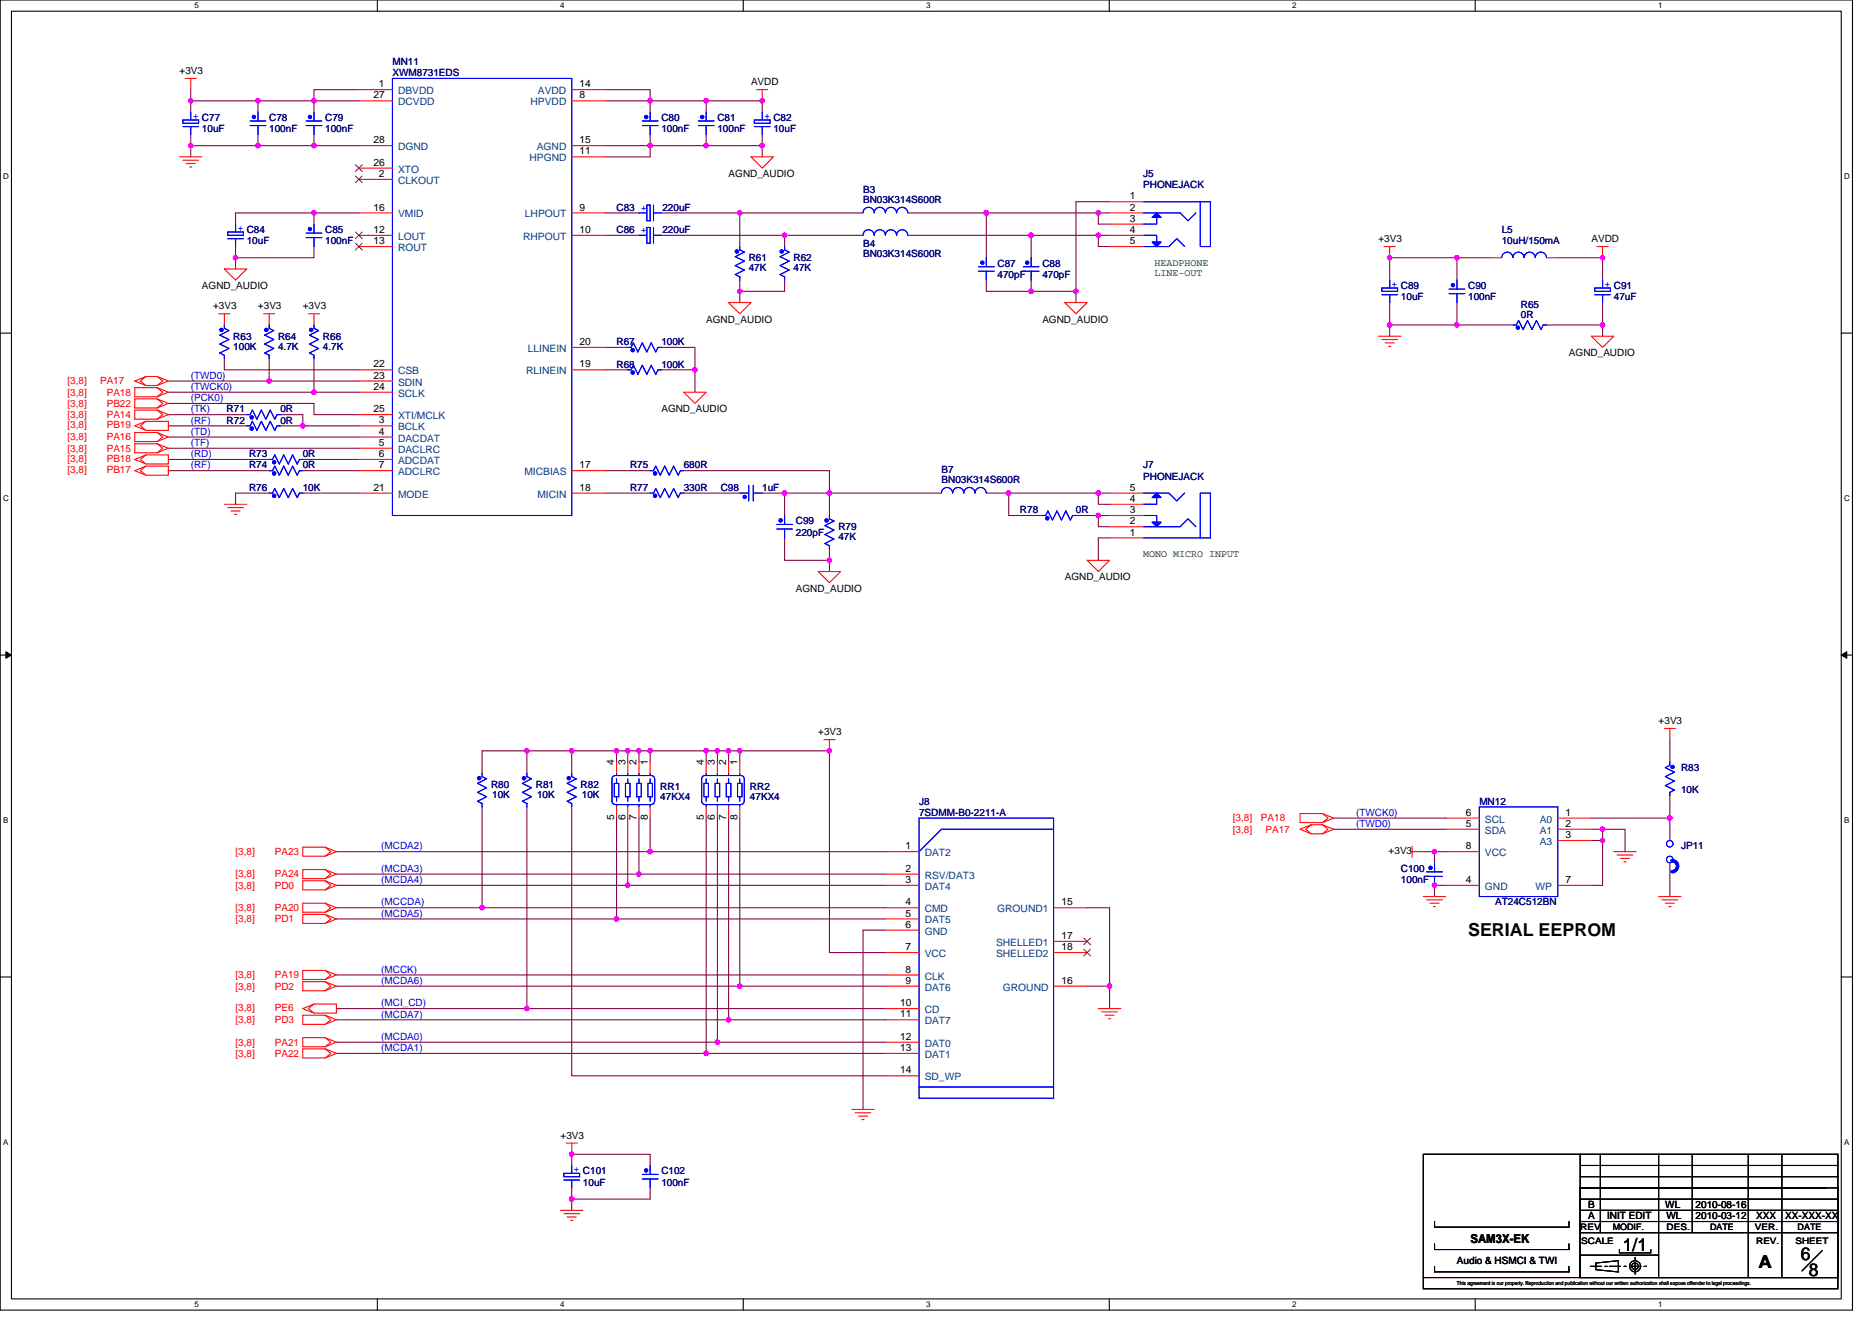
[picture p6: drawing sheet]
<svg xmlns="http://www.w3.org/2000/svg" width="297mm" height="210mm" viewBox="0 0 297 210" stroke-linecap="round" stroke-linejoin="round" font-family="sans-serif">
<path d="M0 0h293.9v207.9h-293.9zM1.8 1.8h290.4v204.3h-290.4z" fill="none" stroke="#000" stroke-width=".17"/>
<g fill="#fff">
<path d="M30.8 .2h.7v1.4h-.7z"/>
<path d="M30.8 206.3h.7v1.4h-.7z"/>
</g>
<path d="M59.9 0v1.8M59.9 206.1v1.8" fill="none" stroke="#000" stroke-width=".17"/>
<g fill="#fff">
<path d="M88.9 .2h.7v1.4h-.7z"/>
<path d="M88.9 206.3h.7v1.4h-.7z"/>
</g>
<path d="M117.9 0v1.8M117.9 206.1v1.8" fill="none" stroke="#000" stroke-width=".17"/>
<g fill="#fff">
<path d="M147 .2h.7v1.4h-.7z"/>
<path d="M147 206.3h.7v1.4h-.7z"/>
</g>
<path d="M176 0v1.8M176 206.1v1.8" fill="none" stroke="#000" stroke-width=".17"/>
<g fill="#fff">
<path d="M205 .2h.7v1.4h-.7z"/>
<path d="M205 206.3h.7v1.4h-.7z"/>
</g>
<path d="M234.1 0v1.8M234.1 206.1v1.8" fill="none" stroke="#000" stroke-width=".17"/>
<g fill="#fff">
<path d="M263.1 .2h.7v1.4h-.7z"/>
<path d="M263.1 206.3h.7v1.4h-.7z"/>
<path d="M.5 27.3h.9v1.4h-.9z"/>
<path d="M292.6 27.3h.9v1.4h-.9z"/>
<path d="M.5 78.4h.9v1.4h-.9z"/>
<path d="M292.6 78.4h.9v1.4h-.9z"/>
</g>
<path d="M0 52.9h1.8M292.2 52.9h1.7" fill="none" stroke="#000" stroke-width=".17"/>
<g fill="#fff">
<path d="M.5 129.5h.8v1.4h-.8z"/>
<path d="M292.6 129.5h.9v1.4h-.9z"/>
</g>
<path d="M0 103.9h1.8M292.2 103.9h1.7" fill="none" stroke="#000" stroke-width=".17"/>
<path d="M.9 103.4l.9 .5-.9 .5zM292.2 103.9l.8-.5v1z" fill="#000" stroke="#000" stroke-width=".16"/>
<g fill="#fff">
<path d="M.5 180.5h.8v1.4h-.8z"/>
<path d="M292.6 180.5h.9v1.4h-.9z"/>
</g>
<g fill="none" stroke="#000" stroke-width=".17">
<path d="M0 155h1.8M292.2 155h1.7M227.6 197.4v.8h21.4v-.8M227.6 193.8v.9h21.4v-.9M250.7 184.9h40.9M250.7 192h40.8M250.7 190.2h40.8M250.7 188.5h39.2M250.7 186.7h40.9M250.7 195.6h40.9M250.7 199.1h12.5M250.7 183.1h-24.9v19.6"/>
<path d="M250.7 193.8h40.9M250.7 183.1h40.9v19.6h-40.9zM250.7 188.5h40.9v14.2h-40.9zM253.9 183.1v12.5M257 198.2v.6h4.9v-.6M259.5 199.5v.4M263.2 183.1v19.6M268.5 183.1v12.5M277.4 183.1v19.6M282.7 183.1v19.6M289.1 198.4l-3.2 3.2M225.8 202.7h65.8v1.8h-65.8z"/>
<path d="M227.6 200.9v.9h21.4v-.9M252.3 200.9h1.8M253.2 200.4l3.6-.4v1.8l-3.6-.4zM254.7 200.9h.3M255.4 200.9h1.7M257.7 200.9h.3M258.6 200.9h1.7M259.5 200.4v1.8M260.9 200.9h.3"/>
<circle cx="259.4" cy="200.9" r=".52"/>
<circle cx="259.4" cy="200.9" r=".88"/>
</g>
<g fill="none" stroke="#800040" stroke-width=".17">
<path d="M30.3 16v1.8M30.3 14.2v1.8M30.3 16h10.6M40.9 16h8.9M40.9 16v1.8M49.8 16h7.1M49.8 16v1.8M56.9 14.2h-7.1v1.8M96.1 14.2h7.1v1.8h8.9M96.1 16h7.1v1.8M112.1 16h8.8v1.8M112.1 16v1.8"/>
<path d="M30.3 21.3v1.8M30.3 23.1h10.6M30.3 23.1v1.8M37.4 39.1v1.8M40.9 21.3v1.8M40.9 23.1h8.9M49.8 33.8v1.8M49.8 39.1v1.8h-12.4M49.8 33.8h-12.4v1.8M49.8 33.8h7.1M49.8 23.1h7.1M49.8 21.3v1.8"/>
<path d="M96.1 33.8h5.3M96.1 37.3h5.3M96.1 23.1h7.1v1.8h-7.1M103.2 21.3v1.8h8.9M104.9 33.8h12.5M104.9 37.3h32M112.1 21.3v1.8M112.1 23.1h8.8M117.4 33.8v5.3M117.4 33.8h19.5M120.9 23.1v1.8M120.9 21.3v1.8"/>
<path d="M124.5 37.3v1.8M144.1 33.8h12.4M144.1 37.3h19.5M156.5 33.8h17.8M156.5 33.8v7.1M163.6 37.3v3.6M163.6 37.3h10.7M174.3 37.3v1.8h1.8M174.3 33.8v1.8h1.8M174.3 37.3h1.8M174.3 33.8h1.8M176.1 32h-5.4v14.2"/>
<path d="M35.6 56.9v1.8h21.3M37.4 40.9v1.8M42.7 56.9v3.6M49.8 56.9v5.3M96.1 55.1h3.5M96.1 58.7h3.5M104.9 58.7h5.4v3.5M104.9 55.1h5.4v3.6M117.4 44.4v1.8h7.1v-1.8M117.4 46.2v1.8M156.5 44.4v1.8h7.1M163.6 44.4v1.8"/>
<path d="M163.6 46.2h7.1M170.7 46.2v1.8M220.5 51.6h10.7M220.5 51.6v1.7M220.5 48v3.6M231.2 40.9v3.5M231.2 48v3.6M231.2 51.6h8.9M231.2 40.9h-10.7v3.5M231.2 40.9h5.3M245.4 51.6h8.9M247.2 40.9h7.1v3.5"/>
<path d="M254.3 48v3.6M254.3 51.6v1.7M26.7 60.5h16M26.7 71.1h30.2M26.7 72.9h16M26.7 74.7h16M26.7 69.3h30.2M26.7 62.2h23.1M26.7 64h23.1v1.8h7.1M26.7 65.8h12.5M26.7 67.6h12.5M42.7 78.2h-5.3v1.8"/>
<path d="M42.7 60.5h14.2M44.5 67.6h3.5M44.5 65.8h3.5v1.8M48 67.6h8.9M48 72.9h8.9M48 74.7h8.9M48 78.2h8.9M49.8 62.2h7.1M96.1 74.7h7.1M96.1 78.2h7.1M108.5 78.2h8.9M108.5 74.7h23.1v3.5"/>
<path d="M120.9 78.2h3.6M124.5 78.2v3.6M124.5 78.2h7.1M131.6 78.2v3.6M131.6 78.2h17.8M156.5 78.2h3.6v3.6h5.3M160.1 78.2h14.2M174.3 78.2v1.8h1.8M174.3 78.2h1.8M124.5 85.3v3.6h7.1v1.8M131.6 87.1v1.8M170.7 81.8h3.6"/>
<path d="M174.3 81.8v1.8h1.8M174.3 81.8h1.8M176.1 85.3h-1.8v3.6M83.6 119.1h-7.1v3.6M83.6 119.1v3.6M83.6 119.1h7.1M90.7 119.1v3.6M90.7 119.1h7.1M97.8 119.1v1.8M97.8 119.1h1.8M99.6 119.1v1.8M99.6 119.1h1.8"/>
<path d="M101.4 119.1v1.8M101.4 119.1h1.8M103.2 119.1v1.8M103.2 119.1h8.9M112.1 119.1v1.8M112.1 119.1h1.7M113.8 119.1v1.8M113.8 119.1h1.8M115.6 119.1h1.8M115.6 119.1v1.8M117.4 119.1v1.8M117.4 119.1h14.2v32h8.9"/>
<path d="M265 117.3v3.6M53.4 138.7h48M53.4 135.1h49.8M76.5 128v16M83.6 128v32M90.7 128v42.7h49.8M97.8 129.8v16M99.6 129.8v10.7M101.4 129.8v8.9M101.4 138.7h39.1M103.2 129.8v5.3M103.2 135.1h37.3"/>
<path d="M112.1 129.8v37.3M113.8 129.8v35.6M115.6 129.8v32M117.4 129.8v26.7M211.6 129.8h17.8M211.6 131.6h17.8M225.8 135.1h1.8M227.6 135.1h1.8M227.6 135.1v1.8M252.5 133.3h1.8M252.5 129.8h12.5M252.5 131.6h1.8"/>
<path d="M254.3 133.4v7.1h-1.8M254.3 131.6v1.7M254.3 131.6h3.5v3.5M265 129.8v3.5M265 136.9v5.3M265 126.2v3.6M53.4 140.5h46.2M53.4 154.7h87.1M53.4 144h23.1M53.4 156.5h64M53.4 145.8h44.4M76.5 144h64"/>
<path d="M97.8 145.8h42.7M99.6 140.5h40.9M117.4 156.5h23.1M140.5 147.6h-3.6v28.4M172.5 144h3.6v12.5M172.5 156.5h3.6M176.1 156.5v3.5M229.4 140.5h-1.8v1.7M53.4 167.1h58.7M53.4 165.4h60.4M53.4 160h30.2M53.4 161.8h62.2"/>
<path d="M83.6 160h56.9M112.1 167.1h28.4M113.8 165.4h26.7M115.6 161.8h24.9M90.7 188.5v1.7M90.7 184.9v-1.8h12.5v1.8M90.7 190.2v1.8M103.2 188.5v1.7h-12.5"/>
</g>
<g fill="#f0f" stroke="#f0f" stroke-width=".17">
<circle cx="49.8" cy="33.8" r=".35"/>
<circle cx="117.4" cy="33.8" r=".35"/>
<circle cx="156.5" cy="33.8" r=".35"/>
<circle cx="124.5" cy="37.3" r=".35"/>
<circle cx="163.6" cy="37.3" r=".35"/>
<circle cx="174.3" cy="81.8" r=".35"/>
<circle cx="117.4" cy="46.2" r=".35"/>
<circle cx="131.6" cy="78.2" r=".35"/>
<circle cx="124.5" cy="78.2" r=".35"/>
<circle cx="131.6" cy="88.9" r=".35"/>
<circle cx="40.9" cy="16" r=".35"/>
<circle cx="49.8" cy="16" r=".35"/>
<circle cx="40.9" cy="23.1" r=".35"/>
<circle cx="49.8" cy="23.1" r=".35"/>
<circle cx="174.3" cy="33.8" r=".35"/>
<circle cx="30.3" cy="23.1" r=".35"/>
<circle cx="30.3" cy="16" r=".35"/>
<circle cx="37.4" cy="40.9" r=".35"/>
<circle cx="174.3" cy="37.3" r=".35"/>
<circle cx="160" cy="78.2" r=".35"/>
<circle cx="254.3" cy="51.5" r=".35"/>
<circle cx="254.3" cy="40.9" r=".35"/>
<circle cx="231.2" cy="40.9" r=".35"/>
<circle cx="231.2" cy="51.5" r=".35"/>
<circle cx="220.5" cy="51.5" r=".35"/>
<circle cx="103.2" cy="16" r=".35"/>
<circle cx="120.9" cy="16" r=".35"/>
<circle cx="112" cy="16" r=".35"/>
<circle cx="103.2" cy="23.1" r=".35"/>
<circle cx="170.7" cy="46.2" r=".35"/>
<circle cx="163.6" cy="46.2" r=".35"/>
<circle cx="112" cy="23.1" r=".35"/>
<circle cx="120.9" cy="23.1" r=".35"/>
<circle cx="83.6" cy="119.1" r=".35"/>
<circle cx="90.7" cy="119.1" r=".35"/>
<circle cx="97.8" cy="119.1" r=".35"/>
<circle cx="113.8" cy="165.3" r=".35"/>
<circle cx="99.6" cy="119.1" r=".35"/>
<circle cx="101.4" cy="119.1" r=".35"/>
<circle cx="103.2" cy="119.1" r=".35"/>
<circle cx="112" cy="167.1" r=".35"/>
<circle cx="112" cy="119.1" r=".35"/>
<circle cx="113.8" cy="119.1" r=".35"/>
<circle cx="117.4" cy="119.1" r=".35"/>
<circle cx="176" cy="156.5" r=".35"/>
<circle cx="115.6" cy="119.1" r=".35"/>
<circle cx="101.4" cy="138.7" r=".35"/>
<circle cx="131.6" cy="119.1" r=".35"/>
<circle cx="90.7" cy="183.1" r=".35"/>
<circle cx="90.7" cy="190.2" r=".35"/>
<circle cx="264.9" cy="129.8" r=".35"/>
<circle cx="254.3" cy="133.3" r=".35"/>
<circle cx="254.3" cy="131.6" r=".35"/>
<circle cx="227.6" cy="135.1" r=".35"/>
<circle cx="42.7" cy="60.4" r=".35"/>
<circle cx="49.8" cy="62.2" r=".35"/>
<circle cx="48" cy="67.6" r=".35"/>
<circle cx="220.5" cy="40.9" r=".35"/>
<circle cx="103.2" cy="135.1" r=".35"/>
<circle cx="99.6" cy="140.4" r=".35"/>
<circle cx="76.5" cy="144" r=".35"/>
<circle cx="97.8" cy="145.8" r=".35"/>
<circle cx="117.4" cy="156.5" r=".35"/>
<circle cx="83.6" cy="160" r=".35"/>
<circle cx="115.6" cy="161.8" r=".35"/>
<circle cx="227.6" cy="140.4" r=".35"/>
<circle cx="110.3" cy="58.7" r=".35"/>
<circle cx="174.3" cy="78.2" r=".35"/>
</g>
<g fill="none" stroke="#f00" stroke-width=".17">
<path d="M29.4 12.4h1.8M30.3 12.4v1.8M30.3 17.8h.1M40.9 17.8h.1M49.8 17.8h.1M56.9 14.2h5.4M56.9 16h5.4M90.7 16h5.4M90.7 14.2h5.4M103.2 17.8h.1M112.1 17.8h.1M120.1 14.2h1.7"/>
<path d="M120.9 14.2v1.8M120.9 17.8h.1M28.5 24.9h3.5M29 25.4h2.5M29.5 26h1.5M30.1 26.5h.3M30.3 21.3h.1M37.4 35.6h.1M37.4 39.1h.1M40.9 21.3h.1M49.8 21.3h.1M49.8 35.6h.1"/>
<path d="M49.8 39.1h.1M56.9 28.4h5.4M56.9 37.3h5.4M56.9 39.1h5.4M56.9 33.8h5.4M56.9 26.7h5.4M56.9 23.1h5.4M90.7 33.8h5.4M90.7 37.3h5.4M90.7 24.9h5.4M90.7 23.1h5.4M101.4 37.3h.1"/>
<path d="M101.4 33.8h.1M103.2 21.3h.1M104.9 37.3h.1M104.9 33.8h.1M112.1 21.3h.1M117.4 39.1h.1M119.2 24.9h3.5l-1.8 1.8zM120.9 21.3h.1M124.5 39.1h.1M136.9 33.8h.1M136.9 37.3h.1M144.1 33.8h.1"/>
<path d="M144.1 37.3h.1M176.1 39.1h5.3M176.1 37.3h5.3M176.1 35.6h5.3M176.1 33.8h5.3M176.1 32h5.3M219.6 39.1h1.8M220.5 39.1v1.8M253.4 39.1h1.8M254.3 39.1v1.8M23.2 59.7h1.7l1.8 .8-1.8 .7M24.9 59.7l.9 .8-.9 .7"/>
<path d="M34.7 49.8h1.8M35.6 49.8v1.8M35.6 42.7h3.6l-1.8 1.7zM35.6 51.6h.1M35.6 56.9h.1M41.8 49.8h1.8M42.7 49.8v1.8M42.7 51.6h.1M42.7 56.9h.1M48.9 49.8h1.8M49.8 49.8v1.8M49.8 51.6h.1"/>
<path d="M49.8 56.9h.1M56.9 58.7h5.4M90.7 58.7h5.4M90.7 55.1h5.4M99.6 55.1h.1M99.6 58.7h.1M104.9 55.1h.1M104.9 58.7h.1M115.6 48h3.6l-1.8 1.8zM117.4 44.4h.1M124.5 44.4h.1M156.5 40.9h.1"/>
<path d="M156.5 44.4h.1M163.6 40.9h.1M163.6 44.4h.1M168.9 48h3.6l-1.8 1.8zM218.7 53.3h3.6M219.3 53.9h2.5M219.8 54.4h1.4M220.3 54.9h.4M220.5 44.4h.1M220.5 48h.1M231.2 44.4h.1M231.2 48h.1"/>
<path d="M236.5 40.9h1.8M240.1 51.6h.1M245.4 51.6h.1M245.4 40.9h1.8M252.5 53.3h3.6l-1.8 1.8zM254.3 44.4h.1M254.3 48h.1M21.4 67.6l1.8-.8h3.5v1.5h-3.5zM21.4 72.9l1.8-.7h3.5v1.4h-3.5zM21.4 74.7l1.8-.7h3.5v1.4h-3.5zM23.2 61.2l-.9-.7 .9-.8-1.8 .8 1.8 .7h1.7M23.2 66.8l-.9 .8 .9 .7"/>
<path d="M23.2 72.2l-.9 .7 .9 .7M23.2 74l-.9 .7 .9 .7M24.9 61.5l1.8 .7-1.8 .7M24.9 61.5l.9 .7-.9 .7M24.9 63.3l1.8 .7-1.8 .7M24.9 63.3l.9 .7-.9 .7M24.9 65.1l1.8 .7-1.8 .7M24.9 65.1l.9 .7-.9 .7M24.9 70.4l1.8 .7-1.8 .7M24.9 70.4l.9 .7-.9 .7M24.9 68.6l1.8 .7-1.8 .8M24.9 68.6l.9 .7-.9 .8"/>
<path d="M24.9 61.5h-3.5v1.4h3.5M24.9 63.3h-3.5v1.4h3.5M24.9 65.1h-3.5v1.4h3.5M24.9 70.4h-3.5v1.4h3.5M24.9 68.6h-3.5v1.5h3.5M39.2 65.8h.1M39.2 67.6h.1M42.7 74.7h.1M42.7 72.9h.1M42.7 78.2h.1M44.5 65.8h.1M44.5 67.6h.1"/>
<path d="M48 74.7h.1M48 72.9h.1M48 78.2h.1M56.9 67.6h5.4M56.9 69.3h5.4M56.9 71.1h5.4M56.9 72.9h5.4M56.9 74.7h5.4M56.9 78.2h5.4M56.9 60.5h5.4M56.9 62.2h5.4M56.9 65.8h5.4"/>
<path d="M90.7 74.7h5.4M90.7 78.2h5.4M103.2 78.2h.1M103.2 74.7h.1M108.5 78.2h.1M108.5 74.7h.1M108.5 62.2h3.6l-1.8 1.8zM117.4 78.2h.1M120.9 78.2h.1M149.4 78.2h.1M156.5 78.2h.1M176.1 78.2h5.3"/>
<path d="M35.6 80h3.6M36.1 80.5h2.5M36.7 81.1h1.4M37.2 81.6h.3M124.5 81.8h.1M124.5 85.3h.1M129.8 90.7h3.6l-1.8 1.8zM131.6 81.8h.1M131.6 87.1h.1M165.4 81.8h.1M170.7 81.8h.1M172.5 88.9h3.6l-1.8 1.8z"/>
<path d="M176.1 80h5.3M176.1 81.8h5.3M176.1 83.6h5.3M176.1 85.3h5.3M130.7 117.3h1.8M131.6 117.3v1.8M264.1 115.6h1.8M265 115.6v1.7M51.6 139.7h-3.6v1.5h3.6M51.6 138h-3.6v1.4h3.6M51.6 134.4h-3.6v1.4h3.6M51.6 139.7l1.8 .8-1.8 .7"/>
<path d="M51.6 139.7l.9 .8-.9 .7M51.6 138l1.8 .7-1.8 .7M51.6 138l.9 .7-.9 .7M51.6 134.4l1.8 .7-1.8 .7M51.6 134.4l.9 .7-.9 .7M76.5 122.7h.1M76.5 128h.1M83.6 122.7h.1M83.6 128h.1M90.7 122.7h.1M90.7 128h.1M97.8 120.9v1.8"/>
<path d="M97.8 128v1.8M99.6 120.9v1.8M99.6 128v1.8M101.4 120.9v1.8M101.4 128v1.8M103.2 120.9v1.8M103.2 128v1.8M112.1 120.9v1.8M112.1 128v1.8M113.8 120.9v1.8M113.8 128v1.8M115.6 120.9v1.8"/>
<path d="M115.6 128v1.8M117.4 120.9v1.8M117.4 128v1.8M140.5 135.1h5.3M140.5 138.7h5.3M208.1 130.9h1.7l1.8 .7-1.8 .7M209.8 129.1h-3.5v1.4h3.5M209.8 129.1l1.8 .7-1.8 .7M209.8 129.1l.9 .7-.9 .7M209.8 132.3h-1.7l-1.8-.7 1.8-.7-.9 .7 .9 .7M209.8 130.9l.9 .7-.9 .7M224.1 135.1h1.7"/>
<path d="M224.1 134.2v1.8M227.6 136.9h.1M229.4 129.8h5.3M229.4 135.1h5.3M229.4 131.6h5.3M247.2 129.8h5.3M247.2 131.6h5.3M247.2 133.3h5.3M256.1 135.1h3.5M256.6 135.7h2.5M257.1 136.2h1.5M257.7 136.7h.3"/>
<path d="M265 120.9h.1M265 126.2h.1M265 136.9h.1M265 133.3h.1M49.8 159.3l-.9 .7 .9 .7M51.6 145.1h-3.6v1.4h3.6M51.6 143.3h-3.6v1.4h3.6M51.6 155.7h-3.6v1.5h3.6M51.6 154h-3.6v1.4h3.6M51.6 145.1l1.8 .7-1.8 .7M51.6 145.1l.9 .7-.9 .7M51.6 143.3l1.8 .7-1.8 .7"/>
<path d="M51.6 143.3l.9 .7-.9 .7M51.6 155.7l1.8 .8-1.8 .7M51.6 155.7l.9 .8-.9 .7M51.6 154l1.8 .7-1.8 .7M51.6 154l.9 .7-.9 .7M140.5 140.5h5.3M140.5 144h5.3M140.5 145.8h5.3M140.5 147.6h5.3M140.5 151.1h5.3M140.5 154.7h5.3M140.5 156.5h5.3"/>
<path d="M167.2 144h5.3M167.2 156.5h5.3M167.2 149.4h5.3M167.2 151.1h5.3M225.8 142.2h3.6M226.4 142.8h2.5M226.9 143.3h1.4M227.5 143.8h.3M227.6 140.5h.1M229.4 140.5h5.3M247.2 140.5h5.3M263.2 142.2h3.5"/>
<path d="M263.7 142.8h2.5M264.2 143.3h1.5M264.8 143.8h.3M48 160l1.8-.7h3.6v1.4h-3.6zM51.6 161.1h-3.6v1.4h3.6M51.6 166.4h-3.6v1.5h3.6M51.6 164.6h-3.6v1.5h3.6M51.6 161.1l1.8 .7-1.8 .7M51.6 161.1l.9 .7-.9 .7M51.6 166.4l1.8 .7-1.8 .8M51.6 166.4l.9 .7-.9 .8M51.6 164.6l1.8 .8-1.8 .7"/>
<path d="M51.6 164.6l.9 .8-.9 .7M135.2 176h3.5M135.7 176.6h2.5M136.2 177.1h1.5M136.8 177.6h.3M140.5 160h5.3M140.5 161.8h5.3M140.5 165.4h5.3M140.5 167.1h5.3M140.5 170.7h5.3M174.3 160h3.5M174.8 160.5h2.5"/>
<path d="M175.3 161.1h1.5M175.9 161.6h.3M88.9 192h3.6M89.5 192.6h2.5M89.8 181.4h1.8M90 193.1h1.4M90.5 193.6h.4M90.7 181.4v1.7M90.7 184.9h.1M90.7 188.5h.1M103.2 184.9h.1M103.2 188.5h.1"/>
</g>
<g fill="none" stroke="#00f" stroke-width=".17">
<path d="M29 19h2.5v.6h-2.5zM30.3 17.8v1.2M39.7 19.9h2.5M39.7 19.2h2.5M40.9 17.8v1.4M40.9 19.9v1.4M48.6 19.9h2.5M48.6 19.2h2.5M49.8 17.8v1.4M49.8 19.9v1.4M62.3 12.4h28.4v69.4h-28.4zM101.9 19.9h2.5"/>
<path d="M101.9 19.2h2.5M103.2 17.8v1.4M103.2 19.9v1.4M110.8 19.9h2.5M110.8 19.2h2.5M112.1 17.8v1.4M112.1 19.9v1.4M119.7 19h2.5v.6h-2.5zM120.9 17.8v1.2M29 20.1h2.5M30.3 20.1v1.2M36.1 36.8h2.5v.5h-2.5z"/>
<path d="M36.1 37.9h2.5M37.4 37.9v1.2M37.4 35.6v1.2M48.6 37.7h2.5M48.6 37h2.5M49.8 35.6v1.4M49.8 37.7v1.4M101.4 37.3h1.2M101.4 33.8h1.2M102.6 36.1h.6v2.5h-.6zM102.6 32.5h.6v2.5h-.6zM103.7 37.3h1.2"/>
<path d="M103.7 36.1v2.5M103.7 33.8h1.2M103.7 32.5v2.5M117.4 39.1v.5l.7 .4-1.4 .7 1.4 .7-1.4 .7 1.4 .7-1.4 .8 .7 .3v.5M119.7 20.1h2.5M120.9 20.1v1.2M124.5 39.1v.5l.7 .4-1.4 .7 1.4 .7-1.4 .7 1.4 .7-1.4 .8 .7 .3v.5M136.9 33.8a.89 .89 0 0 1 .9-.9 .89 .89 0 0 1 .9 .9 .88 .88 0 0 1 .9-.9 .88 .88 0 0 1 .9 .9M136.9 37.3a.89 .89 0 0 1 .9-.9 .89 .89 0 0 1 .9 .9 .88 .88 0 0 1 .9-.9 .88 .88 0 0 1 .9 .9M140.5 33.8a.88 .88 0 0 1 .9-.9 .88 .88 0 0 1 .9 .9M140.5 37.3a.88 .88 0 0 1 .9-.9 .88 .88 0 0 1 .9 .9M142.3 33.8a.88 .88 0 0 1 .9-.9 .88 .88 0 0 1 .8 .9"/>
<path d="M142.3 37.3a.88 .88 0 0 1 .9-.9 .88 .88 0 0 1 .8 .9M181.4 39.1h4.1l1.2-1.2 1.3 1.2M181.4 33.8h5.9l1.2 1.2 1.3-1.2M181.4 37.3h2.1v1.1M183.5 34.5v1.1h-2.1M190.5 32v7.1h1.6v-7.1h-10.7M35.6 51.6v.5l.7 .4-1.4 .7 1.4 .7-1.4 .7 1.4 .7-1.4 .7 .7 .4v.5M42.7 51.6v.5l.7 .4-1.4 .7 1.4 .7-1.4 .7 1.4 .7-1.4 .7 .7 .4v.5M49.8 51.6v.5l.7 .4-1.4 .7 1.4 .7-1.4 .7 1.4 .7-1.4 .7 .7 .4v.5M99.6 55.1h.5l.4-.7 .7 1.4 .7-1.4 .7 1.4 .7-1.4 .8 1.4 .3-.7h.5M99.6 58.7h.5l.4-.7 .7 1.4 .7-1.4 .7 1.4 .7-1.4 .8 1.4 .3-.7h.5M155.3 43h2.5"/>
<path d="M155.3 42.3h2.5M156.5 40.9v1.4M156.5 43v1.5M162.4 43h2.5M162.4 42.3h2.5M163.6 40.9v1.4M163.6 43v1.5M219.3 45.7h2.5v.5h-2.5zM219.3 46.8h2.5M220.5 46.8v1.2M220.5 44.4v1.3M229.9 46.6h2.5"/>
<path d="M229.9 45.9h2.5M231.2 44.5v1.4M231.2 46.6v1.4M238.3 40.9a.88 .88 0 0 1 .9-.9 .88 .88 0 0 1 .8 .9M240.1 40.9a.88 .88 0 0 1 .8-.9 .88 .88 0 0 1 .9 .9M240.1 51.6h.5l.4-.8 .7 1.5 .7-1.5 .7 1.5 .7-1.5 .7 1.5 .4-.7h.5M241.8 40.9a.89 .89 0 0 1 .9-.9 .89 .89 0 0 1 .9 .9 .88 .88 0 0 1 .9-.9 .88 .88 0 0 1 .9 .9M253 45.7h2.5v.5h-2.5zM253 46.8h2.5M254.3 46.8v1.2M254.3 44.4v1.3M39.2 65.8h.5l.3-.7 .8 1.4 .7-1.4 .7 1.4 .7-1.4 .7 1.4 .4-.7h.5"/>
<path d="M39.2 67.6h.5l.3-.8 .8 1.5 .7-1.5 .7 1.5 .7-1.5 .7 1.5 .4-.7h.5M42.7 74.7h.5l.4-.7 .7 1.4 .7-1.4 .7 1.4 .7-1.4 .8 1.4 .3-.7h.5M42.7 72.9h.5l.4-.7 .7 1.4 .7-1.4 .7 1.4 .7-1.4 .8 1.4 .3-.7h.5M42.7 78.2h.5l.4-.7 .7 1.5 .7-1.5 .7 1.5 .7-1.5 .8 1.5 .3-.8h.5M103.2 78.2h.5l.4-.7 .7 1.5 .7-1.5 .7 1.5 .7-1.5 .7 1.5 .4-.8h.5M103.2 74.7h.5l.4-.7 .7 1.4 .7-1.4 .7 1.4 .7-1.4 .7 1.4 .4-.7h.5M117.4 78.2h1.4M118.8 77v2.5M119.5 77v2.5M119.5 78.2h1.4M149.4 78.2a.88 .88 0 0 1 .9-.9 .88 .88 0 0 1 .8 .9M151.2 78.2a.88 .88 0 0 1 .8-.9 .88 .88 0 0 1 .9 .9"/>
<path d="M152.9 78.2a.89 .89 0 0 1 .9-.9 .89 .89 0 0 1 .9 .9 .88 .88 0 0 1 .9-.9 .88 .88 0 0 1 .9 .9M181.4 78.2h4.1l1.2 1.3 1.3-1.3M183.5 79v1h-2.1M123.3 83.9h2.4M123.3 83.2h2.4M124.5 81.8v1.4M124.5 83.9v1.4M131.6 81.8v.5l.7 .4-1.4 .7 1.4 .7-1.4 .7 1.4 .7-1.4 .7 .7 .4v.5M165.4 81.8h.5l.4-.7 .7 1.4 .7-1.4 .7 1.4 .7-1.4 .7 1.4 .4-.7h.5M181.4 85.3h10.7v-7.1h-1.6v7.1M181.4 83.6h5.9l1.2-1.3 1.3 1.3M181.4 81.8h2.1v1"/>
<path d="M76.5 122.7v.5l.7 .4-1.4 .7 1.4 .7-1.4 .7 1.4 .7-1.4 .7 .7 .4v.5M83.6 122.7v.5l.7 .4-1.4 .7 1.4 .7-1.4 .7 1.4 .7-1.4 .7 .7 .4v.5M90.7 122.7v.5l.7 .4-1.4 .7 1.4 .7-1.4 .7 1.4 .7-1.4 .7 .7 .4v.5M97.1 127.1l.1 .3 .4 .2M97.5 124.3h.7v2.1h-.7zM97.6 123a.52 .52 0 0 0-.5 .6v3.5M97.7 127.7h5.6M97.7 123h5.6M97.8 127.7v.3M97.8 122.7v.3M97.8 123.6v.7M97.8 126.4v.7"/>
<path d="M99.2 124.3h.8v2.1h-.8zM99.6 127.7v.3M99.6 122.7v.3M99.6 123.6v.7M99.6 126.4v.7M101 124.3h.7v2.1h-.7zM101.4 127.7v.3M101.4 122.7v.3M101.4 126.4v.7M101.4 123.6v.7M102.8 124.3h.7v2.1h-.7zM103.2 127.7v.3"/>
<path d="M103.2 122.7v.3M103.2 123.6v.7M103.2 126.4v.7M103.3 123a.54 .54 0 0 1 .6 .5M103.9 127.1a.54 .54 0 0 1-.6 .5M103.9 123.6v3.5M111.3 127.1a.57 .57 0 0 0 .6 .6l5.6-.1a.54 .54 0 0 0 .6-.5M111.3 127.1v-3.5a.52 .52 0 0 1 .6-.6h5.6a.54 .54 0 0 1 .6 .5v3.6M111.7 124.3h.7v2.1h-.7zM112.1 127.7v.3M112.1 122.7v.3M112.1 123.6v.7"/>
<path d="M112.1 126.4v.7M113.5 124.3h.7v2.1h-.7zM113.8 127.7v.3M113.8 122.7v.3M113.8 123.6v.7M113.8 126.4v.7M115.2 124.3h.8v2.1h-.8zM115.6 127.7v.3M115.6 122.7v.3M115.6 126.4v.7M115.6 123.6v.7M117 124.3h.7v2.1h-.7z"/>
<path d="M117.4 127.7v.3M117.4 122.7v.3M117.4 123.6v.7M117.4 126.4v.7M145.8 129.8h21.4v44.4h-21.4zM167.2 131.6h-17.8l-3.6 3.5M226.4 139h2.5M226.4 138.3h2.5M227.6 136.9v1.4M227.6 139v1.5M234.7 128h12.5v14.2h-12.5zM265 120.9v.5l-.8 .4 1.5 .7-1.5 .7 1.5 .7-1.5 .7 1.5 .7-.7 .4v.5"/>
<path d="M145.8 172.5h21.4M89.5 187.2h2.5M89.5 186.2h2.5v.5h-2.5zM90.7 187.2v1.3M90.7 184.9v1.3M101.9 187h2.5M101.9 186.3h2.5M103.2 184.9v1.4M103.2 187v1.5"/>
<circle cx="264.9" cy="133.9" r=".52"/>
<circle cx="264.9" cy="136.4" r=".52"/>
</g>
<g fill="#00f" stroke="#00f" stroke-width=".17">
<path d="M182.8 79l.7-.8 .7 .8z" fill-rule="evenodd"/>
<path d="M182.8 82.8h1.4l-.7 .8z" fill-rule="evenodd"/>
<path d="M182.8 79l.7-.8 .7 .8z" fill-rule="evenodd"/>
<path d="M182.8 82.8h1.4l-.7 .8z" fill-rule="evenodd"/>
<path d="M182.8 38.4h1.4l-.7 .7z" fill-rule="evenodd"/>
<path d="M182.8 34.5l.7-.7 .7 .7z" fill-rule="evenodd"/>
<path d="M182.8 38.4h1.4l-.7 .7z" fill-rule="evenodd"/>
<path d="M182.8 34.5l.7-.7 .7 .7z" fill-rule="evenodd"/>
<circle cx="42.3" cy="52.4" r=".26"/>
<circle cx="111.4" cy="18.6" r=".25"/>
<circle cx="124" cy="39.9" r=".26"/>
<circle cx="166.2" cy="82.2" r=".26"/>
<circle cx="76" cy="123.5" r=".26"/>
<circle cx="103.9" cy="78.7" r=".26"/>
<circle cx="265.4" cy="121.7" r=".26"/>
<circle cx="83.2" cy="123.5" r=".26"/>
<circle cx="49.4" cy="52.4" r=".26"/>
<circle cx="163" cy="41.7" r=".25"/>
<circle cx="227" cy="137.7" r=".25"/>
<circle cx="90.3" cy="123.5" r=".26"/>
<circle cx="103.9" cy="75.1" r=".26"/>
<circle cx="100.4" cy="55.5" r=".26"/>
<circle cx="131.2" cy="82.6" r=".26"/>
<circle cx="40.3" cy="18.6" r=".25"/>
<circle cx="35.1" cy="52.4" r=".26"/>
<circle cx="100.4" cy="59.1" r=".26"/>
<circle cx="43.5" cy="75.1" r=".26"/>
<circle cx="155.9" cy="41.7" r=".25"/>
<circle cx="116.9" cy="39.9" r=".26"/>
<circle cx="102.5" cy="185.7" r=".25"/>
<circle cx="240.8" cy="52" r=".26"/>
<circle cx="43.5" cy="73.3" r=".26"/>
<circle cx="102.5" cy="18.6" r=".25"/>
<circle cx="49.2" cy="18.6" r=".25"/>
<circle cx="39.9" cy="66.2" r=".26"/>
<circle cx="118.2" cy="78.8" r=".25"/>
<circle cx="49.2" cy="36.3" r=".25"/>
<circle cx="39.9" cy="68" r=".26"/>
<circle cx="123.9" cy="82.6" r=".25"/>
<circle cx="230.5" cy="45.2" r=".25"/>
<circle cx="43.5" cy="78.7" r=".26"/>
</g>
<path d="M56.4 27.9l1.1 1.1M56.4 36.8l1.1 1.1M56.4 38.6l1.1 1.1M56.4 26.1l1.1 1.1M57.5 27.9l-1.1 1.1M57.5 36.8l-1.1 1.1M57.5 38.6l-1.1 1.1M57.5 26.1l-1.1 1.1M172 148.8l1.1 1.1M172 150.6l1.1 1.1M173 148.8l-1 1.1M173 150.6l-1 1.1" fill="none" stroke="#804000" stroke-width=".16"/>
<path d="M265.3 136.5a.88 .88 0 0 1 .9 .9 .88 .88 0 0 1-.9 .9" fill="none" stroke="#00f" stroke-width=".53"/>
<g font-size="2.8">
<text x="233" y="148.4">SERIAL EEPROM</text>
<text x="257.5" y="198.5">1/1</text>
<text x="279" y="201.3">A</text>
<text x="285.8" y="199.9">6</text>
<text x="287" y="202.4">8</text>
</g>
<text font-size="1.9" x="233.3" y="197.2">SAM3X-EK</text>
<g font-size="1.6">
<text x="28.5" y="11.7">+3V3</text>
<text x="59.2" y="15.6">27</text>
<text x="60.1" y="13.8">1</text>
<text x="92" y="13.8">14</text>
<text x="92" y="15.6">8</text>
<text x="119.2" y="13.5">AVDD</text>
<text x="59.2" y="22.7">28</text>
<text x="92" y="22.7">15</text>
<text x="59.2" y="26.3">26</text>
<text x="60.1" y="28.1">2</text>
<text x="92" y="24.5">11</text>
<text x="115.6" y="28.1">AGND_AUDIO</text>
<text x="59.2" y="33.4">16</text>
<text x="92" y="33.4">9</text>
<text x="179.3" y="35.2">3</text>
<text x="179.3" y="33.4">2</text>
<text x="179.3" y="31.6">1</text>
<text x="59.2" y="37">12</text>
<text x="59.2" y="38.7">13</text>
<text x="92" y="37">10</text>
<text x="179.3" y="38.7">5</text>
<text x="179.3" y="37">4</text>
<text x="218.7" y="38.4">+3V3</text>
<text x="252.5" y="38.4">AVDD</text>
<text x="32" y="45.9">AGND_AUDIO</text>
<text x="33.8" y="49.1">+3V3</text>
<text x="40.9" y="49.1">+3V3</text>
<text x="48" y="49.1">+3V3</text>
<text x="112.1" y="51.2">AGND_AUDIO</text>
<text x="165.4" y="51.2">AGND_AUDIO</text>
<text x="59.2" y="58.3">22</text>
<text x="92" y="58.3">19</text>
<text x="92" y="54.7">20</text>
<text x="249" y="56.5">AGND_AUDIO</text>
<text x="59.2" y="60.1">23</text>
<text x="59.2" y="61.8">24</text>
<text x="59.2" y="65.4">25</text>
<text x="104.9" y="65.4">AGND_AUDIO</text>
<text x="60.1" y="67.2">3</text>
<text x="60.1" y="69">4</text>
<text x="60.1" y="70.7">5</text>
<text x="59.2" y="77.9">21</text>
<text x="60.1" y="72.5">6</text>
<text x="60.1" y="74.3">7</text>
<text x="92" y="74.3">17</text>
<text x="92" y="77.9">18</text>
<text x="179.3" y="77.9">5</text>
<text x="179.3" y="79.6">4</text>
<text x="179.3" y="81.4">3</text>
<text x="179.3" y="83.2">2</text>
<text x="179.3" y="85">1</text>
<text x="126.3" y="93.9">AGND_AUDIO</text>
<text x="168.9" y="92.1">AGND_AUDIO</text>
<text x="129.8" y="116.6">+3V3</text>
<text x="263.2" y="114.9">+3V3</text>
<text x="97.4" y="121.4" transform="rotate(-90 97.4 121.4)">4</text>
<text x="99.2" y="121.4" transform="rotate(-90 99.2 121.4)">3</text>
<text x="101" y="121.4" transform="rotate(-90 101 121.4)">2</text>
<text x="102.8" y="121.4" transform="rotate(-90 102.8 121.4)">1</text>
<text x="111.7" y="121.4" transform="rotate(-90 111.7 121.4)">4</text>
<text x="113.4" y="121.4" transform="rotate(-90 113.4 121.4)">3</text>
<text x="115.2" y="121.4" transform="rotate(-90 115.2 121.4)">2</text>
<text x="117" y="121.4" transform="rotate(-90 117 121.4)">1</text>
<text x="97.4" y="130.2" transform="rotate(-90 97.4 130.2)">5</text>
<text x="99.2" y="130.2" transform="rotate(-90 99.2 130.2)">6</text>
<text x="101" y="130.2" transform="rotate(-90 101 130.2)">7</text>
<text x="102.8" y="130.2" transform="rotate(-90 102.8 130.2)">8</text>
<text x="111.7" y="130.2" transform="rotate(-90 111.7 130.2)">5</text>
<text x="113.4" y="130.2" transform="rotate(-90 113.4 130.2)">6</text>
<text x="115.2" y="130.2" transform="rotate(-90 115.2 130.2)">7</text>
<text x="117" y="130.2" transform="rotate(-90 117 130.2)">8</text>
<text x="232.6" y="129.4">6</text>
<text x="232.6" y="131.2">5</text>
<text x="248.4" y="129.4">1</text>
<text x="248.4" y="131.2">2</text>
<text x="143.7" y="134.7">1</text>
<text x="220.3" y="135.5">+3V3</text>
<text x="232.6" y="134.7">8</text>
<text x="248.4" y="133">3</text>
<text x="143.7" y="138.3">2</text>
<text x="143.7" y="140.1">3</text>
<text x="143.7" y="143.6">4</text>
<text x="168.4" y="143.6">15</text>
<text x="232.6" y="140.1">4</text>
<text x="248.4" y="140.1">7</text>
<text x="143.7" y="145.4">5</text>
<text x="143.7" y="147.2">6</text>
<text x="168.4" y="149">17</text>
<text x="143.7" y="150.7">7</text>
<text x="143.7" y="154.3">8</text>
<text x="168.4" y="150.7">18</text>
<text x="142.8" y="159.6">10</text>
<text x="142.8" y="161.4">11</text>
<text x="143.7" y="156.1">9</text>
<text x="168.4" y="156.1">16</text>
<text x="142.8" y="165">12</text>
<text x="142.8" y="166.8">13</text>
<text x="142.8" y="170.3">14</text>
<text x="88.9" y="180.6">+3V3</text>
<text x="252" y="191.7">B</text>
<text x="264.2" y="191.7">WL</text>
<text x="269" y="191.7">2010-08-16</text>
<text x="252" y="193.4">A</text>
<text x="255" y="193.4">INIT EDIT</text>
<text x="264.4" y="193.4">WL</text>
<text x="269" y="193.4">2010-03-12</text>
<text x="278.7" y="193.4">XXX</text>
<text x="283.3" y="193.4">XX-XXX-XX</text>
<text x="231.2" y="200.6">Audio &amp; HSMCI &amp; TWI</text>
</g>
<g font-size="1.6" fill="#000080">
<text x="62.3" y="10.3">MN11</text>
<text x="62.3" y="12.1">XWM8731EDS</text>
<text x="32" y="21">10uF</text>
<text x="42.7" y="19.2">C78</text>
<text x="42.7" y="21">100nF</text>
<text x="51.6" y="19.2">C79</text>
<text x="51.6" y="21">100nF</text>
<text x="104.9" y="19.2">C80</text>
<text x="104.9" y="21">100nF</text>
<text x="113.8" y="19.2">C81</text>
<text x="113.8" y="21">100nF</text>
<text x="122.7" y="21">10uF</text>
<text x="181.4" y="28.1">J5</text>
<text x="181.4" y="29.9">PHONEJACK</text>
<text x="97.8" y="33.4">C83</text>
<text x="105.1" y="33.4">220uF</text>
<text x="136.9" y="30.6">B3</text>
<text x="136.9" y="32.2">BN03K314S600R</text>
<text x="39.2" y="38.8">10uF</text>
<text x="51.6" y="37">C85</text>
<text x="51.6" y="38.8">100nF</text>
<text x="97.8" y="37">C86</text>
<text x="105.1" y="37">220uF</text>
<text x="118.8" y="41.4">R61</text>
<text x="125.9" y="41.4">R62</text>
<text x="136.9" y="39.1">B4</text>
<text x="136.9" y="40.7">BN03K314S600R</text>
<text x="238.3" y="37">L5</text>
<text x="238.3" y="38.8">10uH/150mA</text>
<text x="118.8" y="43">47K</text>
<text x="125.9" y="43">47K</text>
<text x="158.3" y="42.3">C87</text>
<text x="158.3" y="44.1">470pF</text>
<text x="165.4" y="42.3">C88</text>
<text x="165.4" y="44.1">470pF</text>
<text x="222.3" y="47.6">10uF</text>
<text x="233" y="45.9">C90</text>
<text x="233" y="47.6">100nF</text>
<text x="256.1" y="47.6">47uF</text>
<text x="37" y="53.9">R63</text>
<text x="44.1" y="53.9">R64</text>
<text x="51.2" y="53.9">R66</text>
<text x="241.3" y="48.9">R65</text>
<text x="241.3" y="50.5">0R</text>
<text x="37" y="55.5">100K</text>
<text x="44.1" y="55.5">4.7K</text>
<text x="51.2" y="55.5">4.7K</text>
<text x="97.8" y="54.8">R67</text>
<text x="97.8" y="58.3">R68</text>
<text x="104.9" y="54.8">100K</text>
<text x="104.9" y="58.3">100K</text>
<text x="36" y="65.4">R71</text>
<text x="44.5" y="65.4">0R</text>
<text x="36" y="67.2">R72</text>
<text x="44.5" y="67.2">0R</text>
<text x="39.5" y="74.3">R74</text>
<text x="39.5" y="72.5">R73</text>
<text x="39.5" y="77.9">R76</text>
<text x="48" y="74.3">0R</text>
<text x="48" y="72.5">0R</text>
<text x="48" y="77.9">10K</text>
<text x="100" y="77.9">R77</text>
<text x="100" y="74.3">R75</text>
<text x="108.5" y="77.9">330R</text>
<text x="108.5" y="74.3">680R</text>
<text x="114.4" y="77.9">C98</text>
<text x="120.9" y="77.9">1uF</text>
<text x="149.4" y="75">B7</text>
<text x="149.4" y="76.6">BN03K314S600R</text>
<text x="181.4" y="74.3">J7</text>
<text x="181.4" y="76.1">PHONEJACK</text>
<text x="126.3" y="83.2">C99</text>
<text x="161.8" y="81.4">R78</text>
<text x="170.7" y="81.4">0R</text>
<text x="126.3" y="85">220pF</text>
<text x="133" y="84.1">R79</text>
<text x="133" y="85.7">47K</text>
<text x="77.9" y="125">R80</text>
<text x="85" y="125">R81</text>
<text x="92.1" y="125">R82</text>
<text x="104.8" y="125.3">RR1</text>
<text x="119" y="125.3">RR2</text>
<text x="266.7" y="122.3">R83</text>
<text x="266.7" y="125.9">10K</text>
<text x="78.1" y="126.6">10K</text>
<text x="85.2" y="126.6">10K</text>
<text x="92.3" y="126.6">10K</text>
<text x="104.8" y="126.9">47KX4</text>
<text x="119" y="126.9">47KX4</text>
<text x="145.8" y="127.7">J8</text>
<text x="145.8" y="129.4">7SDMM-B0-2211-A</text>
<text x="234.7" y="127.7">MN12</text>
<text x="266.7" y="134.8">JP11</text>
<text x="222.3" y="138.3">C100</text>
<text x="222.3" y="140.1">100nF</text>
<text x="237.2" y="143.7">AT24C512BN</text>
<text x="92.5" y="188.1">10uF</text>
<text x="104.9" y="186.3">C102</text>
<text x="104.9" y="188.1">100nF</text>
</g>
<g font-size="1.6" fill="#004080">
<text x="63.2" y="14.9">DBVDD</text>
<text x="63.2" y="16.7">DCVDD</text>
<text x="84.2" y="16.7">HPVDD</text>
<text x="85.3" y="14.9">AVDD</text>
<text x="63.2" y="23.8">DGND</text>
<text x="85.2" y="23.8">AGND</text>
<text x="63.2" y="29.2">CLKOUT</text>
<text x="63.2" y="27.4">XTO</text>
<text x="84" y="25.6">HPGND</text>
<text x="63.2" y="34.5">VMID</text>
<text x="83.3" y="34.5">LHPOUT</text>
<text x="63.2" y="38.1">LOUT</text>
<text x="63.2" y="39.8">ROUT</text>
<text x="83" y="38.1">RHPOUT</text>
<text x="63.2" y="59.4">CSB</text>
<text x="83.5" y="59.4">RLINEIN</text>
<text x="83.8" y="55.8">LLINEIN</text>
<text x="63.2" y="61.2">SDIN</text>
<text x="63.2" y="62.9">SCLK</text>
<text x="63.2" y="68.3">BCLK</text>
<text x="63.2" y="70.1">DACDAT</text>
<text x="63.2" y="71.8">DACLRC</text>
<text x="63.2" y="66.5">XTI/MCLK</text>
<text x="63.2" y="73.6">ADCDAT</text>
<text x="63.2" y="75.4">ADCLRC</text>
<text x="83.2" y="75.4">MICBIAS</text>
<text x="63.2" y="79">MODE</text>
<text x="85.3" y="79">MICIN</text>
<text x="235.6" y="130.5">SCL</text>
<text x="244.3" y="130.5">A0</text>
<text x="146.7" y="135.8">DAT2</text>
<text x="235.6" y="135.8">VCC</text>
<text x="235.6" y="132.3">SDA</text>
<text x="244.3" y="132.3">A1</text>
<text x="244.3" y="134.1">A3</text>
<text x="146.7" y="139.4">RSV/DAT3</text>
<text x="146.7" y="141.2">DAT4</text>
<text x="235.6" y="141.2">GND</text>
<text x="243.6" y="141.2">WP</text>
<text x="146.7" y="144.7">CMD</text>
<text x="146.7" y="146.5">DAT5</text>
<text x="146.7" y="148.3">GND</text>
<text x="158.2" y="144.7">GROUND1</text>
<text x="146.7" y="151.8">VCC</text>
<text x="146.7" y="155.4">CLK</text>
<text x="158" y="150.1">SHELLED1</text>
<text x="158" y="151.8">SHELLED2</text>
<text x="146.7" y="157.2">DAT6</text>
<text x="146.7" y="160.7">CD</text>
<text x="159.1" y="157.2">GROUND</text>
<text x="146.7" y="162.5">DAT7</text>
<text x="146.7" y="166.1">DAT0</text>
<text x="146.7" y="167.9">DAT1</text>
<text x="146.7" y="171.4">SD_WP</text>
</g>
<g font-size="1.6" fill="#00f">
<text x="30.6" y="18.9">+ C77</text>
<text x="121.3" y="18.9">+ C82</text>
<text x="102.6" y="33.4" transform="rotate(-90 102.6 33.4)">+</text>
<text x="37.7" y="36.6">+ C84</text>
<text x="102.6" y="37" transform="rotate(-90 102.6 37)">+</text>
<text x="220.9" y="45.5">+ C89</text>
<text x="254.7" y="45.5">+ C91</text>
<text x="30.3" y="60.1">(TWD0)</text>
<text x="30.3" y="61.9">(TWCK0)</text>
<text x="30.3" y="63.6">(PCK0)</text>
<text x="30.3" y="65.4">(TK)</text>
<text x="30.3" y="69">(TD)</text>
<text x="30.3" y="70.8">(TF)</text>
<text x="30.3" y="67.2">(RF)</text>
<text x="30.3" y="72.5">(RD)</text>
<text x="30.3" y="74.3">(RF)</text>
<text x="215.2" y="129.4">(TWCK0)</text>
<text x="215.2" y="131.2">(TWD0)</text>
<text x="60.5" y="134.8">(MCDA2)</text>
<text x="60.5" y="143.7">(MCCDA)</text>
<text x="60.5" y="138.3">(MCDA3)</text>
<text x="60.5" y="140.1">(MCDA4)</text>
<text x="60.5" y="145.4">(MCDA5)</text>
<text x="60.5" y="154.3">(MCCK)</text>
<text x="60.5" y="156.1">(MCDA6)</text>
<text x="60.5" y="161.4">(MCDA7)</text>
<text x="60.5" y="159.7">(MCI_CD)</text>
<text x="60.5" y="165">(MCDA0)</text>
<text x="60.5" y="166.8">(MCDA1)</text>
<text x="91.1" y="186">+ C101</text>
</g>
<g font-size="1.6" fill="#004000">
<text x="183.2" y="42.1">HEADPHONE</text>
<text x="183.2" y="43.8">LINE-OUT</text>
<text x="181.4" y="88.4">MONO MICRO INPUT</text>
</g>
<g font-size="1.6" fill="#f00">
<text x="10.7" y="61">[3,8]</text>
<text x="10.7" y="62.8">[3,8]</text>
<text x="10.7" y="64.5">[3,8]</text>
<text x="15.9" y="61">PA17</text>
<text x="16.9" y="62.8">PA18</text>
<text x="16.9" y="64.5">PB22</text>
<text x="10.7" y="66.3">[3,8]</text>
<text x="10.7" y="71.6">[3,8]</text>
<text x="10.7" y="69.9">[3,8]</text>
<text x="10.7" y="67.9">[3,8]</text>
<text x="16.9" y="66.3">PA14</text>
<text x="16.9" y="71.6">PA15</text>
<text x="16.9" y="69.9">PA16</text>
<text x="16.9" y="67.9">PB19</text>
<text x="10.7" y="73.3">[3,8]</text>
<text x="10.7" y="75">[3,8]</text>
<text x="16.9" y="73.3">PB18</text>
<text x="16.9" y="75">PB17</text>
<text x="195.6" y="130.3">[3,8]</text>
<text x="200.1" y="130.3">PA18</text>
<text x="37.4" y="135.7">[3,8]</text>
<text x="43.6" y="135.7">PA23</text>
<text x="195.6" y="132.1">[3,8]</text>
<text x="200.8" y="132.1">PA17</text>
<text x="37.4" y="141">[3,8]</text>
<text x="37.4" y="139.2">[3,8]</text>
<text x="43.6" y="141">PD0</text>
<text x="43.6" y="139.2">PA24</text>
<text x="37.4" y="146.3">[3,8]</text>
<text x="37.4" y="144.5">[3,8]</text>
<text x="43.6" y="146.3">PD1</text>
<text x="43.6" y="144.5">PA20</text>
<text x="37.4" y="155.2">[3,8]</text>
<text x="43.6" y="155.2">PA19</text>
<text x="37.4" y="157">[3,8]</text>
<text x="37.4" y="160.4">[3,8]</text>
<text x="43.6" y="157">PD2</text>
<text x="43.6" y="160.4">PE6</text>
<text x="37.4" y="162.3">[3,8]</text>
<text x="37.4" y="167.7">[3,8]</text>
<text x="37.4" y="165.9">[3,8]</text>
<text x="43.6" y="162.3">PD3</text>
<text x="43.6" y="167.7">PA22</text>
<text x="43.6" y="165.9">PA21</text>
</g>
<g font-size="1.4">
<text x="250.7" y="195.1">REV</text>
<text x="250.9" y="197.4">SCALE</text>
<text x="255.9" y="195.1">MODIF.</text>
<text x="264.4" y="195.1">DES.</text>
<text x="271.4" y="195.1">DATE</text>
<text x="278.5" y="195.1">VER.</text>
<text x="278.7" y="197.4">REV.</text>
<text x="284.9" y="197.4">SHEET</text>
<text x="285.2" y="195.1">DATE</text>
</g>
<g font-size="1.3">
<text x="30.8" y="1.3">5</text>
<text x="88.9" y="1.3">4</text>
<text x="147" y="1.3">3</text>
<text x="205" y="1.3">2</text>
<text x="263.1" y="1.3">1</text>
<text x=".5" y="28.4">D</text>
<text x="292.6" y="28.4">D</text>
<text x=".5" y="79.5">C</text>
<text x="292.6" y="79.5">C</text>
<text x=".5" y="130.6">B</text>
<text x="292.6" y="130.6">B</text>
<text x=".5" y="181.7">A</text>
<text x="292.6" y="181.7">A</text>
<text x="30.8" y="207.4">5</text>
<text x="88.9" y="207.4">4</text>
<text x="147" y="207.4">3</text>
<text x="205" y="207.4">2</text>
<text x="263.1" y="207.4">1</text>
</g>
<text font-size=".9" x="231.2" y="203.9">This agreement is our property. Reproduction and publication without our written authorization shall expose offender to legal proceedings.</text>
</svg>
